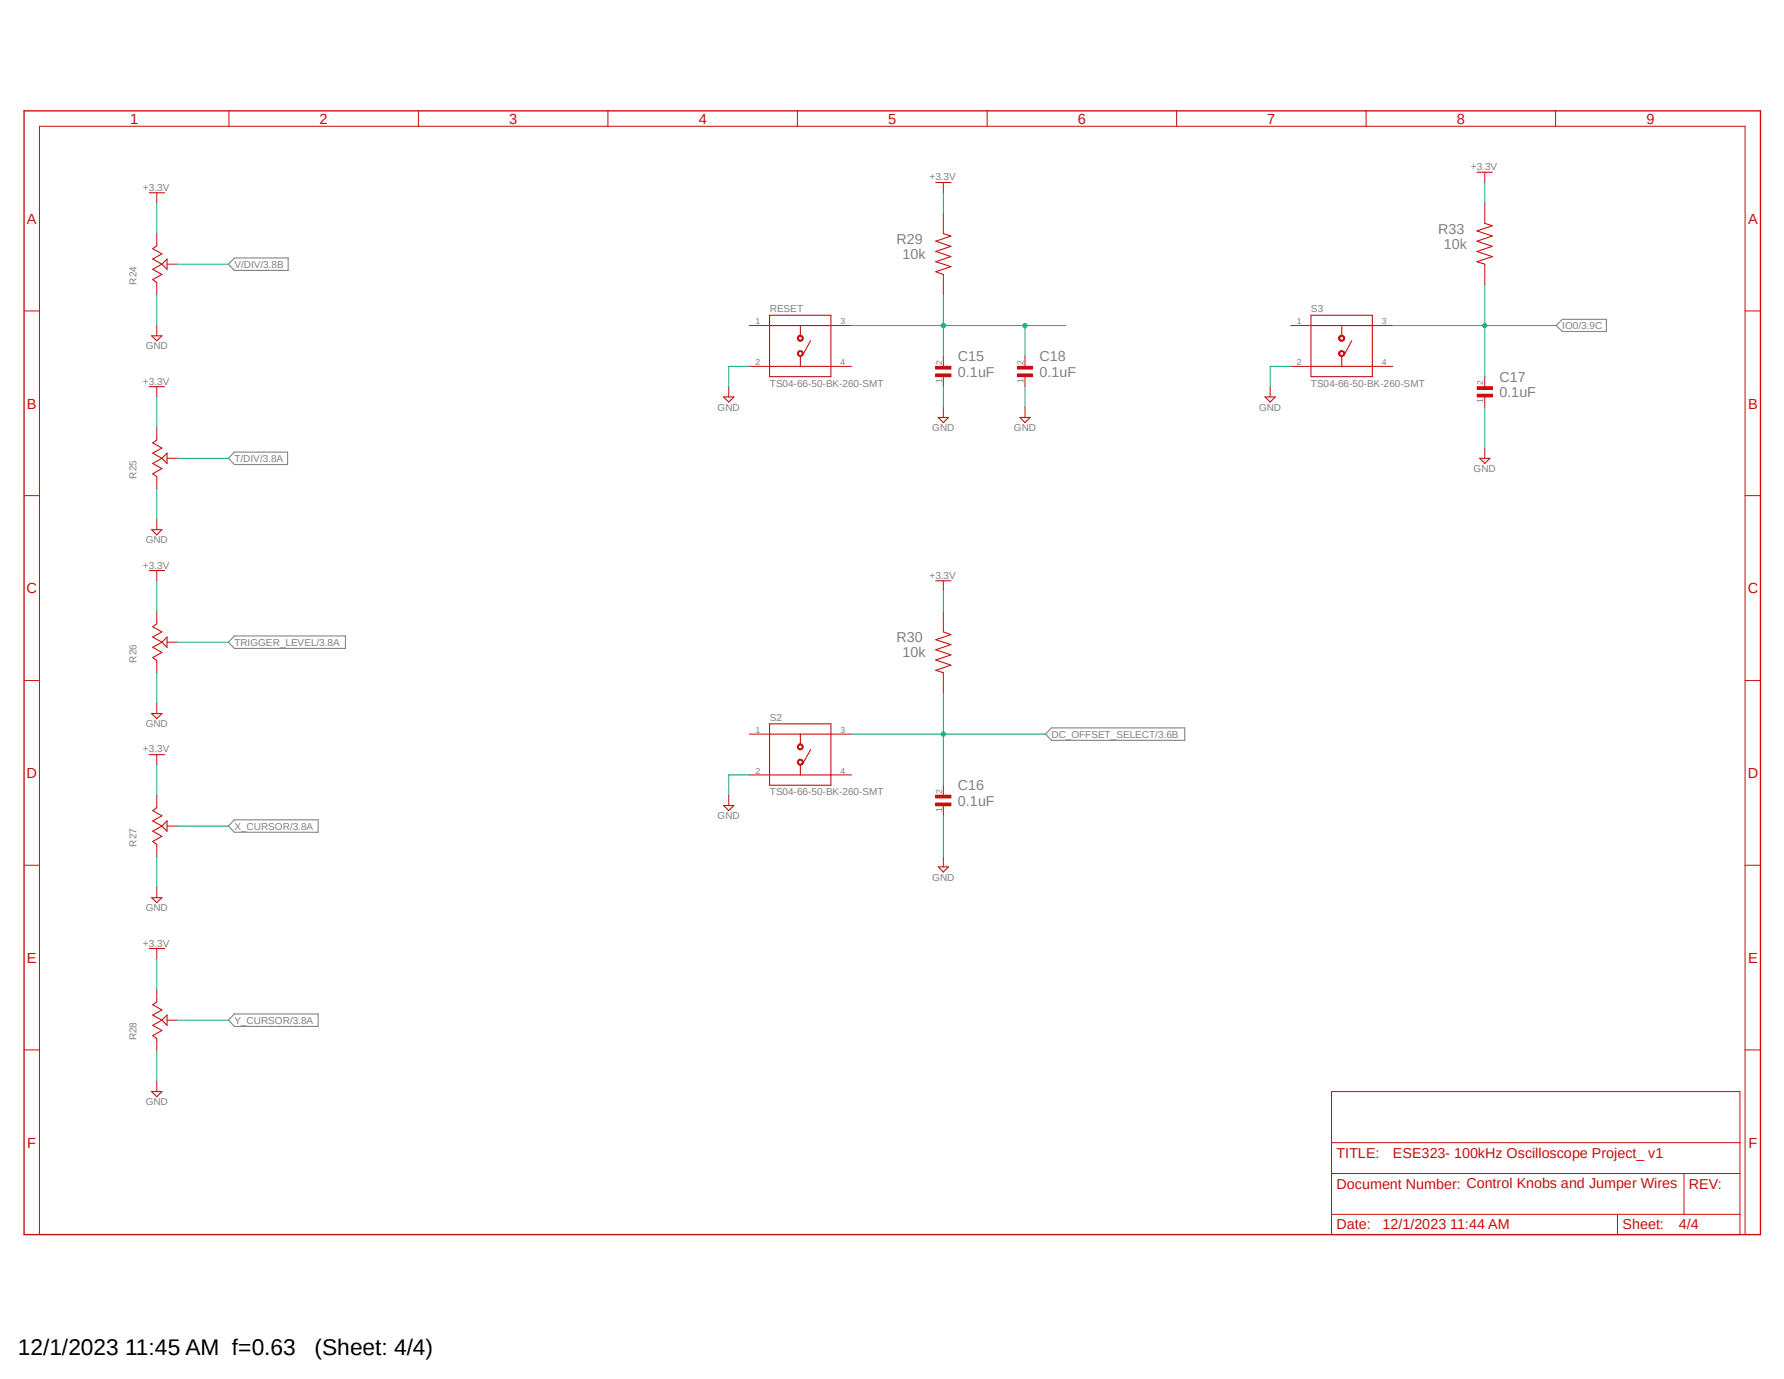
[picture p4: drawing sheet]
<svg xmlns="http://www.w3.org/2000/svg" width="279mm" height="216mm" viewBox="0 0 279 216" stroke-linecap="round" stroke-linejoin="round" font-family="sans-serif">
<path d="M3.4 17.1l272.6 176.6M276 17.1l-272.6 176.6" fill="none" stroke="#fff" stroke-width=".16"/>
<path d="M36.7 40.4h8.4v1.9h-8.4l-.9-.9zM243.7 51l1-1h6.9v1.9h-6.9zM36.7 70.8h8.3v1.9h-8.3l-.9-.9zM36.7 99.6h17.4v1.9h-17.4l-.9-1zM164.7 114h20.8v1.9h-20.8l-1-1zM36.7 128.4h13.1v1.9h-13.1l-.9-1zM36.7 158.7h13.1v2h-13.1l-.9-1z" fill="none" stroke="#808080" stroke-width=".17"/>
<path d="M3.8 17.4h271.9v175.9h-271.9z" fill="none" stroke="#c90d0c" stroke-width=".21"/>
<g fill="none" stroke="#c90d0c" stroke-width=".16">
<path d="M35.9 17.4v2.4M65.5 17.4v2.4M95.2 17.4v2.4M124.9 17.4v2.4M154.6 17.4v2.4M184.3 17.4v2.4M214 17.4v2.4M243.6 17.4v2.4M24.6 30.2v1.5M24.6 36.6v1.9M3.8 48.7h2.4M24.6 44.2v1.9"/>
<path d="M24.6 51v1.6M26.2 41.4h1.6M273.3 48.7h2.4M3.8 77.6h2.4M24.6 60.5v1.6M24.6 67v1.9M24.6 74.6v1.9M26.2 71.8h1.6M273.3 77.6h2.4M24.6 81.4v1.5M24.6 89.3v1.6M24.6 95.8v1.9"/>
<path d="M3.8 106.6h2.4M24.6 103.4v1.9M24.6 110.2v1.5M24.6 118.2v1.5M26.2 100.5h1.6M273.3 106.6h2.4M3.8 135.5h2.4M24.6 124.5v1.9M24.6 132.2v1.9M24.6 138.9v1.6M26.2 129.3h1.6M273.3 135.5h2.4"/>
<path d="M24.6 148.5v1.6M24.6 154.9v1.9M26.2 159.7h1.6M3.8 164.4h2.4M24.6 162.6v1.9M24.6 169.3v1.6M208.5 170.9h64v22.4h-64zM208.5 178.9h64M273.3 164.4h2.4M6.2 193.3v-173.5h267.1v173.5M208.5 183.7h64M208.5 190.1h64"/>
<path d="M253.3 190.1v3.2M263.7 183.7v6.4"/>
</g>
<g fill="none" stroke="#c90d0c" stroke-width=".17">
<path d="M23.4 30.2h2.4M24.6 38.5l-.7 .4 1.5 .9-1.5 .8 1.5 .8M23.7 52.6h1.7l-.8 .7zM25.4 41.4l-1.5 .8 1.5 .8-1.5 .8 .7 .4M26.2 40.6v1.6l-.8-.8zM120.5 49.4h9.6v9.6h-9.6zM120.5 51h9.6M120.5 57.4h9.6M125.3 51v1.6M125.3 55.8v1.6M23.4 60.5h2.4M24.6 68.9l-.7 .4 1.5 .8-1.5 .9 1.5 .8"/>
<path d="M25.4 71.8l-1.5 .8 1.5 .8-1.5 .8 .7 .4M26.2 71v1.6l-.8-.8zM23.4 89.3h2.4M23.7 82.9h1.7l-.8 .8zM24.6 97.7l-.7 .4 1.5 .8-1.5 .8 1.5 .8M26.2 99.7v1.6l-.8-.8zM23.4 118.2h2.4M23.7 111.7h1.7l-.8 .8zM25.4 100.5l-1.5 .8 1.5 .9-1.5 .8 .7 .4M24.6 126.4l-.7 .5 1.5 .8-1.5 .8 1.5 .8M25.4 129.3l.8-.8v1.6zM25.4 129.3l-1.5 .8 1.5 .8-1.5 .8 .7 .5"/>
<path d="M23.4 148.5h2.4M23.7 140.5h1.7l-.8 .8zM24.6 156.8l-.7 .5 1.5 .8-1.5 .8 1.5 .8M25.4 159.7l.8-.8v1.6zM25.4 159.7l-1.5 .8 1.5 .8-1.5 .8 .7 .5M23.7 170.9h1.7l-.8 .8z"/>
</g>
<path d="M125 55.1l.2-.2h.3l.2 .2 .1 .3-.1 .2-.2 .2h-.3l-.3-.4h.1l.3-.4 .3 .2v.3l-.3 .2-.4-.3z" fill-rule="evenodd" fill="#c90d0c"/>
<path d="M125 55.1l.2-.2h.3l.2 .2 .1 .3-.1 .2-.2 .2h-.3l-.3-.4h.1l.3-.4 .3 .2v.3l-.3 .2-.4-.3z" fill="none" stroke="#c90d0c" stroke-width=".16"/>
<path d="M125 52.7l.2-.2h.3l.2 .2 .1 .3-.1 .3-.2 .1h-.3l-.2-.1-.1-.3 .4-.3 .3 .1v.3l-.3 .2-.4-.3z" fill-rule="evenodd" fill="#c90d0c"/>
<path d="M117.3 51h3.2M117.3 57.4h3.2M125 52.7l.2-.2h.3l.2 .2 .1 .3-.1 .3-.2 .1h-.3l-.2-.1-.1-.3 .4-.3 .3 .1v.3l-.3 .2-.4-.3zM130.1 51h3.2M130.1 57.4h3.2M146.6 58.5h2.3v.5h-2.3zM146.6 57.4h2.3v.4h-2.3zM147.7 55.8v1.6M147.7 59v1.5M114.1 60.5v1.6M147.7 63.8v1.6" fill="none" stroke="#c90d0c" stroke-width=".16"/>
<path d="M127 53.3l-1.3 2.2M113.3 62.1h1.6l-.8 .8zM146.9 65.4h1.6l-.8 .8zM120.5 113.3h9.6v9.6h-9.6zM120.5 114.9h9.6M125.3 114.9v1.6M125.3 119.7v1.6M120.5 121.3h9.6" fill="none" stroke="#c90d0c" stroke-width=".17"/>
<path d="M146.6 58.8h2.3M146.6 57.6h2.3" fill="none" stroke="#c90d0c" stroke-width=".42"/>
<path d="M125 119l.2-.1h.3l.2 .1 .1 .3-.1 .3-.2 .2h-.3l-.2-.2-.1-.3 .4-.3 .3 .1v.4l-.3 .1-.4-.3z" fill-rule="evenodd" fill="#c90d0c"/>
<path d="M125 119l.2-.1h.3l.2 .1 .1 .3-.1 .3-.2 .2h-.3l-.2-.2-.1-.3 .4-.3 .3 .1v.4l-.3 .1-.4-.3z" fill="none" stroke="#c90d0c" stroke-width=".16"/>
<path d="M125 116.7l.2-.2h.3l.2 .2 .1 .2-.1 .3-.2 .2h-.3l-.2-.2-.1-.3 .4-.3 .3 .2v.3l-.3 .1-.4-.3z" fill-rule="evenodd" fill="#c90d0c"/>
<g fill="none" stroke="#c90d0c" stroke-width=".16">
<path d="M147.7 28.6v1.6M147.7 33.4v3.2M147.7 43v3.1M147.7 90.9v1.6M147.7 95.8v3.1M117.3 114.9h3.2M125 116.7l.2-.2h.3l.2 .2 .1 .2-.1 .3-.2 .2h-.3l-.2-.2-.1-.3 .4-.3 .3 .2v.3l-.3 .1-.4-.3zM130.1 114.9h3.2M147.7 105.3v3.2M114.1 124.5v1.6M117.3 121.3h3.2M130.1 121.3h3.2"/>
<path d="M146.6 125.7h2.3v.5h-2.3zM146.6 124.5h2.3v.4h-2.3zM147.7 122.9v1.6M147.7 126.1v1.6M147.7 134.1v1.6"/>
</g>
<path d="M146.6 28.6h2.3M147.7 36.6l1.2 .4-2.3 .8 2.3 .8-2.3 .8 2.3 .8-2.3 .8 2.3 .7-2.3 .8 1.1 .5M205.3 49.4h9.6v9.6h-9.6zM205.3 51h9.6M205.3 57.4h9.6M210.1 51v1.6M210.1 55.8v1.6M146.6 90.9h2.3M147.7 98.9l1.2 .5-2.3 .8 2.3 .7-2.3 .8 2.3 .8-2.3 .8 2.3 .8-2.3 .8 1.1 .4M127 117.3l-1.3 2.2M113.3 126.1h1.6l-.8 .8zM146.9 135.7h1.6l-.8 .8z" fill="none" stroke="#c90d0c" stroke-width=".17"/>
<path d="M146.6 125.9h2.3M146.6 124.7h2.3" fill="none" stroke="#c90d0c" stroke-width=".42"/>
<path d="M209.7 55.1l.3-.2h.3l.2 .2 .1 .3-.1 .2-.2 .2h-.3l-.3-.2-.1-.2h.2l.2-.4 .4 .2v.2l-.2 .3h-.2l-.2-.3h-.2z" fill-rule="evenodd" fill="#c90d0c"/>
<path d="M209.7 55.1l.3-.2h.3l.2 .2 .1 .3-.1 .2-.2 .2h-.3l-.3-.2-.1-.2h.2l.2-.4 .4 .2v.2l-.2 .3h-.2l-.2-.3h-.2z" fill="none" stroke="#c90d0c" stroke-width=".16"/>
<path d="M209.7 52.7l.3-.2h.3l.2 .2 .1 .3-.1 .3-.2 .1h-.3l-.3-.1-.1-.3h.2l.2-.3h.2l.2 .3-.2 .3h-.2l-.2-.3h-.2z" fill-rule="evenodd" fill="#c90d0c"/>
<g fill="none" stroke="#c90d0c" stroke-width=".16">
<path d="M232.5 27v1.6M232.5 31.7v3.3M159.3 58.5h2.4v.5h-2.4zM159.3 57.4h2.4v.4h-2.4zM160.5 55.8v1.6M160.5 59v1.5M202.1 51h3.2M202.1 57.4h3.2M209.7 52.7l.3-.2h.3l.2 .2 .1 .3-.1 .3-.2 .1h-.3l-.3-.1-.1-.3h.2l.2-.3h.2l.2 .3-.2 .3h-.2l-.2-.3h-.2zM214.9 51h3.2M214.9 57.4h3.2M232.5 41.4v3.2"/>
<path d="M232.5 59v1.5M160.5 63.8v1.6M198.9 60.5v1.6M231.4 61.7h2.3v.4h-2.3zM231.4 60.5h2.3v.5h-2.3zM232.5 62.1v1.7M232.5 70.1v1.7"/>
</g>
<path d="M231.3 27h2.4M232.5 35l1.2 .3-2.4 .9 2.4 .8-2.4 .8 2.4 .8-2.4 .8 2.4 .8-2.4 .8 1.2 .4M211.7 53.3l-1.2 2.2M159.7 65.4h1.6l-.8 .8zM198.1 62.1h1.6l-.8 .8zM231.7 71.8h1.6l-.8 .8z" fill="none" stroke="#c90d0c" stroke-width=".17"/>
<path d="M159.3 58.8h2.4M159.3 57.6h2.4M231.4 61.9h2.3M231.4 60.7h2.3" fill="none" stroke="#c90d0c" stroke-width=".42"/>
<g fill="none" stroke="#0dab76" stroke-width=".16">
<path d="M24.6 31.7v4.9M147.7 30.2v3.2M232.5 28.6v3.1M24.6 46.1v4.9M27.8 41.4h8M117.3 57.4h-3.2v3.1M133.3 51h14.4M147.7 46.1v9.7M202.1 57.4h-3.2v3.1M24.6 62.1v4.9M24.6 76.5v4.9M27.8 71.8h8"/>
<path d="M147.7 60.5v3.3M160.5 60.5v3.3M232.5 63.8v6.3M24.6 90.9v4.9M147.7 92.5v3.3M24.6 105.3v4.9M24.6 119.7v4.8M27.8 100.5h8M24.6 134.1v4.8M27.8 129.3h8M117.3 121.3h-3.2v3.2M147.7 127.7v6.4"/>
<path d="M24.6 150.1v4.8M27.8 159.7h8M24.6 164.5v4.8"/>
</g>
<circle cx="147.7" cy="51" r=".33" fill="#0dab76"/>
<g fill="none" stroke="#0dab76" stroke-width=".16">
<path d="M147.7 51h19.2M160.5 51v4.8"/>
<circle cx="147.7" cy="51" r=".33"/>
</g>
<circle cx="160.5" cy="51" r=".33" fill="#0dab76"/>
<g fill="none" stroke="#0dab76" stroke-width=".16">
<path d="M133.3 114.9h30.4M147.7 114.9v8"/>
<circle cx="160.5" cy="51" r=".33"/>
</g>
<circle cx="147.7" cy="114.9" r=".33" fill="#0dab76"/>
<g fill="none" stroke="#0dab76" stroke-width=".16">
<path d="M218.1 51h14.4M232.5 44.6v14.4M147.7 108.5v6.4"/>
<circle cx="147.7" cy="114.9" r=".33"/>
</g>
<circle cx="232.5" cy="51" r=".33" fill="#0dab76"/>
<g fill="none" stroke="#0dab76" stroke-width=".16">
<path d="M232.5 51h11.2"/>
<circle cx="232.5" cy="51" r=".33"/>
</g>
<g font-size="3.6">
<text x="2.8" y="212.1">12/1/2023 11:45 AM f=0.63</text>
<text x="49.3" y="212.1">(Sheet: 4/4)</text>
</g>
<g font-size="2.3" fill="#c90d0c">
<text x="20.4" y="19.4">1</text>
<text x="50" y="19.4">2</text>
<text x="79.8" y="19.4">3</text>
<text x="109.4" y="19.4">4</text>
<text x="139.1" y="19.4">5</text>
<text x="168.8" y="19.4">6</text>
<text x="198.5" y="19.4">7</text>
<text x="228.2" y="19.4">8</text>
<text x="257.8" y="19.4">9</text>
<text x="4.2" y="35.1">A</text>
<text x="273.8" y="35.1">A</text>
<text x="4.2" y="64">B</text>
<text x="273.8" y="64">B</text>
<text x="4.1" y="92.9">C</text>
<text x="273.7" y="92.9">C</text>
<text x="4.1" y="121.8">D</text>
<text x="273.7" y="121.8">D</text>
<text x="4.2" y="150.7">E</text>
<text x="273.8" y="150.7">E</text>
<text x="4.3" y="179.7">F</text>
<text x="273.9" y="179.7">F</text>
</g>
<g font-size="2.2" fill="#808080">
<text x="140.4" y="38.2">R29</text>
<text x="141.4" y="40.6">10k</text>
<text x="225.2" y="36.6">R33</text>
<text x="226.1" y="38.9">10k</text>
<text x="150" y="59">0.1uF</text>
<text x="150" y="56.6">C15</text>
<text x="162.8" y="59">0.1uF</text>
<text x="162.8" y="56.6">C18</text>
<text x="234.8" y="59.8">C17</text>
<text x="234.8" y="62.1">0.1uF</text>
<text x="140.4" y="100.5">R30</text>
<text x="141.4" y="102.9">10k</text>
<text x="150" y="123.7">C16</text>
<text x="150" y="126.2">0.1uF</text>
</g>
<g font-size="2.2" fill="#c90d0c">
<text x="209.3" y="181.3">TITLE:</text>
<text x="218.1" y="181.3">ESE323- 100kHz Oscilloscope Project_ v1</text>
<text x="209.3" y="186.1">Document Number: Control Knobs and Jumper Wires</text>
<text x="264.5" y="186.1">REV:</text>
<text x="209.3" y="192.5">Date:</text>
<text x="216.5" y="192.5">12/1/2023 11:44 AM</text>
<text x="254.1" y="192.5">Sheet:</text>
<text x="262.9" y="192.5">4/4</text>
</g>
<g font-size="1.6" fill="#808080">
<text x="22.4" y="29.8">+3.3V</text>
<text x="145.6" y="28.2">+3.3V</text>
<text x="230.4" y="26.6">+3.3V</text>
<text x="36.7" y="41.9">V/DIV/3.8B</text>
<text x="21.4" y="44.6" transform="rotate(-90 21.4 44.6)">R24</text>
<text x="120.6" y="48.9">RESET</text>
<text x="205.3" y="48.9">S3</text>
<text x="244.7" y="51.5">IO0/3.9C</text>
<text x="22.8" y="54.7">GND</text>
<text x="22.4" y="60.2">+3.3V</text>
<text x="112.4" y="64.3">GND</text>
<text x="120.6" y="60.5">TS04-66-50-BK-260-SMT</text>
<text x="197.2" y="64.3">GND</text>
<text x="205.3" y="60.5">TS04-66-50-BK-260-SMT</text>
<text x="146" y="67.5">GND</text>
<text x="158.8" y="67.5">GND</text>
<text x="21.4" y="74.9" transform="rotate(-90 21.4 74.9)">R25</text>
<text x="36.7" y="72.3">T/DIV/3.8A</text>
<text x="230.8" y="73.9">GND</text>
<text x="22.4" y="89">+3.3V</text>
<text x="22.8" y="85.1">GND</text>
<text x="145.6" y="90.6">+3.3V</text>
<text x="36.7" y="101.1">TRIGGER_LEVEL/3.8A</text>
<text x="21.4" y="103.8" transform="rotate(-90 21.4 103.8)">R26</text>
<text x="22.8" y="113.9">GND</text>
<text x="120.6" y="112.9">S2</text>
<text x="22.4" y="117.8">+3.3V</text>
<text x="164.7" y="115.5">DC_OFFSET_SELECT/3.6B</text>
<text x="120.6" y="124.5">TS04-66-50-BK-260-SMT</text>
<text x="36.7" y="129.9">X_CURSOR/3.8A</text>
<text x="112.4" y="128.3">GND</text>
<text x="21.4" y="132.5" transform="rotate(-90 21.4 132.5)">R27</text>
<text x="146" y="137.9">GND</text>
<text x="22.8" y="142.7">GND</text>
<text x="22.4" y="148.2">+3.3V</text>
<text x="36.7" y="160.3">Y_CURSOR/3.8A</text>
<text x="21.4" y="162.9" transform="rotate(-90 21.4 162.9)">R28</text>
<text x="22.8" y="173.1">GND</text>
</g>
<g font-size="1.4" fill="#808080">
<text x="118.3" y="50.7">1</text>
<text x="131.6" y="50.7">3</text>
<text x="203.1" y="50.7">1</text>
<text x="216.4" y="50.7">3</text>
<text x="118.3" y="57.2">2</text>
<text x="131.6" y="57.2">4</text>
<text x="147.5" y="59.9" transform="rotate(-90 147.5 59.9)">1</text>
<text x="147.5" y="57.2" transform="rotate(-90 147.5 57.2)">2</text>
<text x="160.3" y="59.9" transform="rotate(-90 160.3 59.9)">1</text>
<text x="160.3" y="57.2" transform="rotate(-90 160.3 57.2)">2</text>
<text x="203.1" y="57.2">2</text>
<text x="216.4" y="57.2">4</text>
<text x="232.3" y="63.2" transform="rotate(-90 232.3 63.2)">1</text>
<text x="232.3" y="60.3" transform="rotate(-90 232.3 60.3)">2</text>
<text x="118.3" y="114.7">1</text>
<text x="131.6" y="114.7">3</text>
<text x="118.3" y="121.1">2</text>
<text x="131.6" y="121.1">4</text>
<text x="147.5" y="124.3" transform="rotate(-90 147.5 124.3)">2</text>
<text x="147.5" y="127.1" transform="rotate(-90 147.5 127.1)">1</text>
</g>
</svg>
